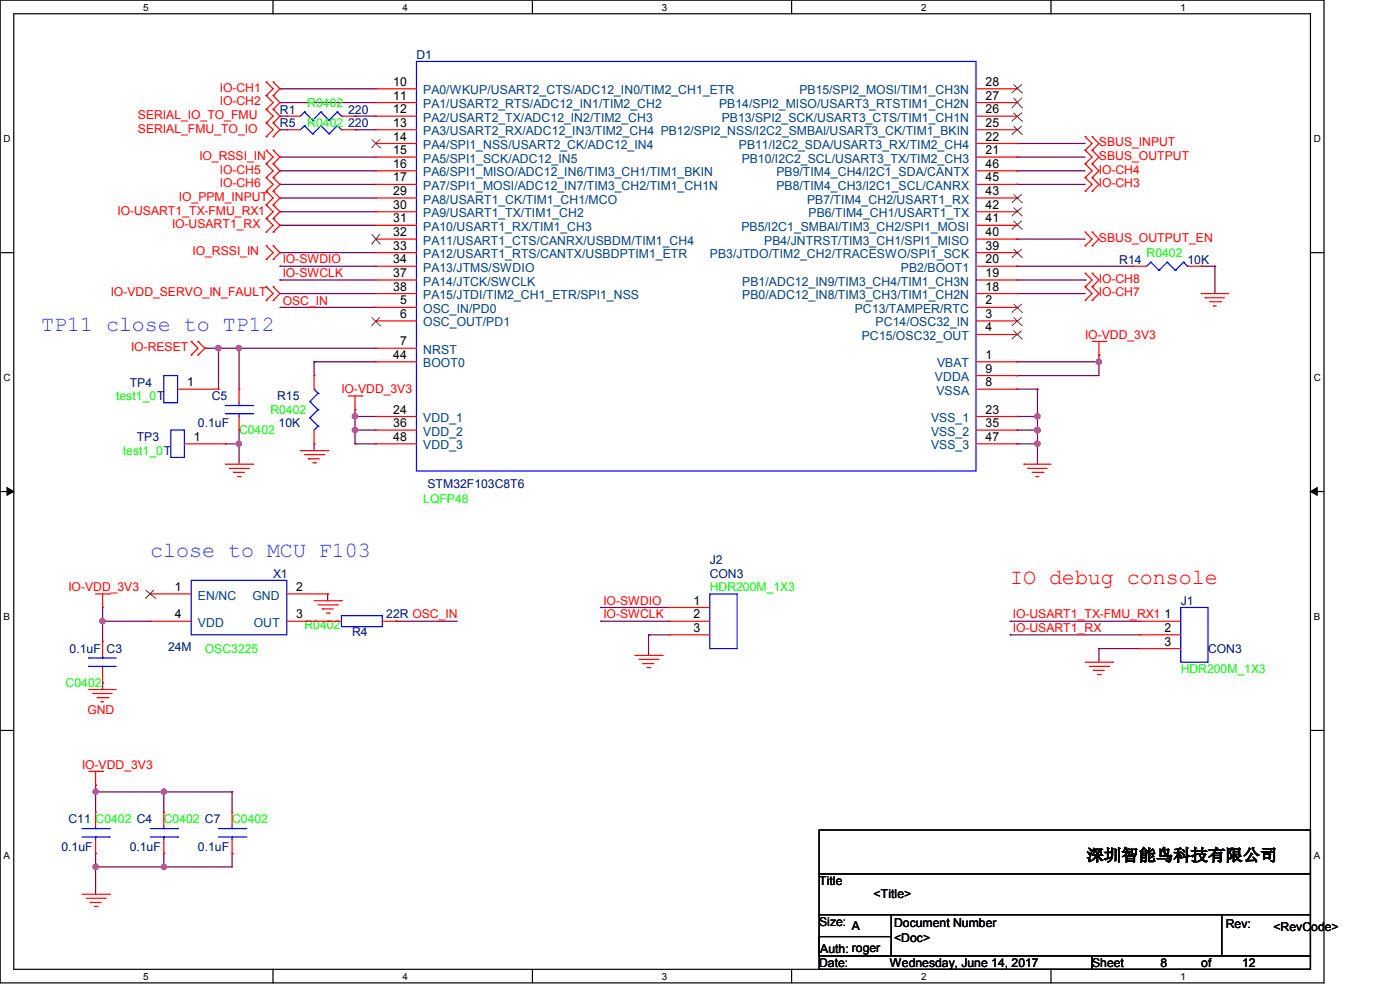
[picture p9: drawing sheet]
<svg xmlns="http://www.w3.org/2000/svg" width="297mm" height="210mm" viewBox="0 0 297 210" stroke-linecap="round" stroke-linejoin="round" font-family="sans-serif">
<path d="M0 0h280.9v208.5h-280.9zM2.9 2.9h275.1v202.7h-275.1z" fill="none" stroke="#000" stroke-width=".25"/>
<g fill="#fff">
<path d="M30.4 .3h1.1v2.4h-1.1z"/>
<path d="M30.4 205.9h1.1v2.3h-1.1z"/>
</g>
<path d="M57.9 0v2.9M57.9 205.6v2.9" fill="none" stroke="#000" stroke-width=".25"/>
<g fill="#fff">
<path d="M85.4 .3h1.1v2.4h-1.1z"/>
<path d="M85.4 205.9h1.1v2.3h-1.1z"/>
</g>
<path d="M112.9 0v2.9M112.9 205.6v2.9" fill="none" stroke="#000" stroke-width=".25"/>
<g fill="#fff">
<path d="M140.4 .3h1.2v2.4h-1.2z"/>
<path d="M140.4 205.9h1.2v2.3h-1.2z"/>
</g>
<path d="M167.9 0v2.9M167.9 205.6v2.9" fill="none" stroke="#000" stroke-width=".25"/>
<g fill="#fff">
<path d="M195.4 .3h1.2v2.4h-1.2z"/>
<path d="M195.4 205.9h1.2v2.3h-1.2z"/>
</g>
<path d="M223 0v2.9M223 205.6v2.9" fill="none" stroke="#000" stroke-width=".25"/>
<g fill="#fff">
<path d="M250.4 .3h1.2v2.4h-1.2z"/>
<path d="M250.4 205.9h1.2v2.3h-1.2z"/>
<path d="M.8 28.2h1.4v2.4h-1.4z"/>
<path d="M278.7 28.2h1.5v2.4h-1.5z"/>
<path d="M.8 78.9h1.4v2.3h-1.4z"/>
<path d="M278.7 78.9h1.5v2.3h-1.5z"/>
</g>
<path d="M0 53.6h2.9M278 53.6h2.9" fill="none" stroke="#000" stroke-width=".25"/>
<g fill="#fff">
<path d="M.8 129.6h1.3v2.3h-1.3z"/>
<path d="M278.7 129.6h1.4v2.3h-1.4z"/>
</g>
<path d="M0 104.3h2.9M278 104.3h2.9" fill="none" stroke="#000" stroke-width=".25"/>
<path d="M1.5 103.4l1.4 .9-1.4 .8zM278 104.3l1.4-.9v1.7z" fill="#000" stroke="#000" stroke-width=".21"/>
<g fill="#fff">
<path d="M.8 180.3h1.3v2.3h-1.3z"/>
<path d="M278.7 180.3h1.4v2.3h-1.4z"/>
</g>
<path d="M0 154.9h2.9M278 154.9h2.9M173.8 176.1h104.2v9.2h-104.2zM173.8 185.3h104.2v8.7h-104.2zM173.8 194h15.3v8.7h-15.3zM173.8 198.7h15.3v4h-15.3zM189.1 194h70.1v8.7h-70.1zM259.2 194h18.8v8.7h-18.8zM173.8 202.7h57.9v2.9h-57.9zM231.7 202.7h46.3v2.9h-46.3z" fill="none" stroke="#000" stroke-width=".25"/>
<g fill="none" stroke="#800040" stroke-width=".25">
<path d="M59.4 18.8h.1M59.4 18.8h20.3M59.4 21.8h.1M59.4 33.3h.1M59.4 24.6h.1M59.4 27.5h.1M59.4 39.1h.1M59.4 36.2h.1M59.4 21.8h20.3M59.4 33.3h20.3M59.4 24.6h1.4M59.4 27.5h1.4"/>
<path d="M59.4 39.1h20.3M59.4 36.2h20.3M75.3 24.6h.1M75.3 27.5h.1M75.3 24.6h4.4M75.3 27.5h4.4M215.7 39.1h.1M215.7 36.2h.1M215.7 33.3h.1M215.7 30.4h.1M215.7 33.3h14.5M215.7 39.1h14.5"/>
<path d="M215.7 36.2h14.5M215.7 30.4h14.5M59.4 42h.1M59.4 53.6h.1M59.4 56.5h.1M59.4 59.4h.1M59.4 44.9h.1M59.4 47.8h.1M59.4 42h20.3M59.4 53.6h20.3M59.4 56.5h20.3M59.4 59.4h20.3"/>
<path d="M59.4 44.9h20.3M59.4 47.8h20.3M215.7 56.5h.1M215.7 50.7h.1M215.7 56.5h24.7M215.7 59.4h14.5M215.7 50.7h14.5M230.2 59.4h.1M254.8 56.5h.1M254.8 56.5h2.9M257.7 56.5h.1M257.7 56.5v5.8"/>
<path d="M43.5 73.9h.1M43.5 73.9h36.2M46.4 73.9h.1M46.4 73.9v8.6M50.7 73.9h.1M50.7 73.9v8.6M59.4 62.3h.1M59.4 62.3h20.3M59.4 65.2h20.3M66.6 76.8h.1M66.6 76.8h13.1M66.6 76.8v2.9"/>
<path d="M79.7 65.2h.1M215.7 79.7h.1M215.7 76.8h.1M215.7 62.3h.1M215.7 62.3h14.5M215.7 76.8h17.4M233.1 76.8h.1M233.1 75.3h.1M233.1 75.3v4.4h-17.4M47.8 94.1h.1M47.8 94.1h2.9M50.7 94.1h.1"/>
<path d="M50.7 91.2h.1M50.7 91.2v7.3M66.6 94.1h.1M66.6 94.1v1.5M75.3 88.3h.1M75.3 91.2h.1M75.3 86.9h.1M75.3 94.1h.1M75.3 94.1h4.4M75.3 88.3h4.4M75.3 91.2h4.4M75.3 86.9v7.2"/>
<path d="M215.7 94.1h.1M215.7 88.3h.1M215.7 91.2h.1M215.7 82.5h.1M215.7 94.1h4.4M215.7 88.3h4.4M215.7 91.2h4.4M215.7 82.5h4.4M220.1 88.3h.1M220.1 94.1h.1M220.1 82.5h.1M220.1 91.2h.1"/>
<path d="M220.1 82.5v16M21.8 131.8h.1M21.8 128.9h.1M21.8 131.8h10.1M21.8 128.9v7.2M69.5 126h.1M69.5 126v1.4M84 131.8h.1M84 131.8h13M127.4 128.9h.1M127.4 131.8h.1M127.4 128.9h14.5"/>
<path d="M127.4 131.8h14.5M137.6 134.7h.1M137.6 134.7h4.3M137.6 134.7v4.3M214.3 134.7h.1M214.3 131.8h.1M214.3 131.8h27.5M214.3 134.7h27.5M233.1 137.6h.1M233.1 137.6v2.9M233.1 137.6h8.7M21.8 144.8h.1"/>
<path d="M21.8 144.8v1.5M20.3 168h.1M20.3 166.5h.1M20.3 166.5v5.8M20.3 168h28.9M34.8 168h.1M34.8 168v4.3M49.2 168h.1M49.2 168v4.3M20.3 183.9h.1M20.3 181h.1M20.3 181v8.7"/>
<path d="M34.8 181h.1M34.8 183.9h.1M34.8 181v2.9M49.2 181h.1M49.2 181v2.9h-28.9"/>
</g>
<g fill="#f0f" stroke="#f0f" stroke-width=".25">
<circle cx="50.7" cy="73.8" r=".55"/>
<circle cx="220.1" cy="91.2" r=".56"/>
<circle cx="220.1" cy="88.3" r=".56"/>
<circle cx="220.1" cy="94.1" r=".56"/>
<circle cx="233.1" cy="76.8" r=".55"/>
<circle cx="46.3" cy="73.8" r=".56"/>
<circle cx="50.7" cy="94.1" r=".55"/>
<circle cx="34.8" cy="167.9" r=".55"/>
<circle cx="20.3" cy="167.9" r=".55"/>
<circle cx="75.3" cy="88.3" r=".56"/>
<circle cx="75.3" cy="91.2" r=".56"/>
<circle cx="20.3" cy="183.9" r=".56"/>
<circle cx="34.7" cy="183.9" r=".56"/>
<circle cx="21.7" cy="131.7" r=".55"/>
</g>
<g fill="none" stroke="#f00" stroke-width=".25">
<path d="M56.5 17.4h.1M56.5 17.4l1.5 1.4-1.5 1.5M58 17.4h.1M58 17.4l1.4 1.4-1.4 1.5M79.7 18.8h.1M79.7 18.8h8.6M207.1 18.8h8.6M215.7 18.8h.1M56.5 20.3h.1M56.5 23.2h.1M56.5 26.1h.1M56.5 29h.1"/>
<path d="M56.5 31.9h.1M56.5 34.8h.1M56.5 37.7h.1M56.5 23.2l1.5 1.4-1.5 1.5M56.5 20.3l1.5 1.5-1.5 1.4M56.5 26.1l1.5 1.4-1.5 1.5M56.5 31.9l1.5 1.4-1.5 1.5M56.5 37.7l1.5 1.4-1.5 1.5M56.5 34.8l1.5 1.4-1.5 1.5M58 20.3h.1M58 26.1h.1M58 23.2h.1"/>
<path d="M58 29h.1M58 34.8h.1M58 31.9h.1M58 37.7h.1M58 23.2l1.4 1.4-1.4 1.5M58 20.3l1.4 1.5-1.4 1.4M58 26.1l1.4 1.4-1.4 1.5M58 31.9l1.4 1.4-1.4 1.5M58 37.7l1.4 1.4-1.4 1.5M58 34.8l1.4 1.4-1.4 1.5M60.8 24.6h.1M60.8 27.5h.1"/>
<path d="M60.8 24.6h2.9M60.8 27.5h2.9M72.4 24.6h2.9M72.4 27.5h2.9M75.3 24.6h.1M75.3 27.5h.1M79.7 21.8h.1M79.7 24.6h.1M79.7 27.5h.1M79.7 30.4h.1M79.7 33.3h.1M79.7 36.2h.1"/>
<path d="M79.7 39.1h.1M79.7 24.6h8.6M79.7 27.5h8.6M79.7 21.8h8.6M79.7 30.4h8.6M79.7 33.3h8.6M79.7 36.2h8.6M79.7 39.1h8.6M207.1 24.6h8.6M207.1 27.5h8.6M207.1 21.8h8.6M207.1 30.4h8.6"/>
<path d="M207.1 33.3h8.6M207.1 36.2h8.6M207.1 39.1h8.6M215.7 33.3h.1M215.7 30.4h.1M215.7 27.5h.1M215.7 24.6h.1M215.7 21.8h.1M215.7 39.1h.1M215.7 36.2h.1M230.2 37.7h.1M230.2 34.8h.1"/>
<path d="M230.2 31.9h.1M230.2 29h.1M230.2 34.8l1.5 1.4-1.5 1.5M230.2 37.7l1.5 1.4-1.5 1.5M230.2 31.9l1.5 1.4-1.5 1.5M230.2 29l1.5 1.4-1.5 1.5M231.7 37.7h.1M231.7 34.8h.1M231.7 31.9h.1M231.7 29h.1M231.7 34.8l1.4 1.4-1.4 1.5M231.7 37.7l1.4 1.4-1.4 1.5"/>
<path d="M231.7 31.9l1.4 1.4-1.4 1.5M231.7 29l1.4 1.4-1.4 1.5M56.5 52.2h.1M56.5 55h.1M56.5 40.6h.1M56.5 43.5h.1M56.5 46.4h.1M56.5 49.2h.1M56.5 52.2l1.5 1.4-1.5 1.4M56.5 40.6l1.5 1.4-1.5 1.5M56.5 43.5l1.5 1.4-1.5 1.5M56.5 46.4l1.5 1.4-1.5 1.4"/>
<path d="M58 55h.1M58 52.2h.1M58 43.5h.1M58 40.6h.1M58 46.4h.1M58 49.2h.1M58 52.2l1.4 1.4-1.4 1.4M58 40.6l1.4 1.4-1.4 1.5M58 43.5l1.4 1.4-1.4 1.5M58 46.4l1.4 1.4-1.4 1.4M79.7 42h.1M79.7 44.9h.1"/>
<path d="M79.7 47.8h.1M79.7 50.7h.1M79.7 53.6h.1M79.7 56.5h.1M79.7 59.4h.1M79.7 56.5h8.6M79.7 59.4h8.6M79.7 42h8.6M79.7 44.9h8.6M79.7 47.8h8.6M79.7 50.7h8.6M79.7 53.6h8.6"/>
<path d="M207.1 56.5h8.6M207.1 59.4h8.6M207.1 42h8.6M207.1 44.9h8.6M207.1 47.8h8.6M207.1 50.7h8.6M207.1 53.6h8.6M215.7 59.4h.1M215.7 56.5h.1M215.7 53.6h.1M215.7 50.7h.1M215.7 47.8h.1"/>
<path d="M215.7 44.9h.1M215.7 42h.1M230.2 52.2h.1M230.2 49.2h.1M230.2 40.6h.1M230.2 58h.1M230.2 49.2l1.5 1.5-1.5 1.5M230.2 58l1.5 1.4-1.5 1.4M231.7 52.2h.1M231.7 49.2h.1M231.7 40.6h.1M231.7 58h.1"/>
<path d="M231.7 49.2l1.4 1.5-1.4 1.5M231.7 58l1.4 1.4-1.4 1.4M240.4 56.5h.1M240.4 56.5h2.8M251.9 56.5h2.9M254.8 56.5h.1M40.6 72.4h.1M40.6 75.3h.1M40.6 72.4l1.4 1.5-1.4 1.4M42 75.3h.1M42 72.4h.1M42 72.4l1.5 1.5-1.5 1.4"/>
<path d="M56.5 60.8h.1M56.5 63.7h.1M56.5 60.8l1.5 1.5-1.5 1.4M58 63.7h.1M58 60.8h.1M58 60.8l1.4 1.5-1.4 1.4M66.6 79.7h.1M66.6 79.7v2.8M79.7 65.2h.1M79.7 68.1h.1M79.7 73.9h.1M79.7 62.3h.1"/>
<path d="M79.7 76.8h.1M79.7 62.3h8.6M79.7 76.8h8.6M79.7 65.2h8.6M79.7 68.1h8.6M79.7 73.9h8.6M207.1 62.3h8.6M207.1 76.8h8.6M207.1 65.2h8.6M207.1 68.1h8.6M207.1 71h8.6M207.1 79.7h8.6"/>
<path d="M215.7 76.8h.1M215.7 65.2h.1M215.7 68.1h.1M215.7 71h.1M215.7 79.7h.1M215.7 62.3h.1M230.2 63.7h.1M230.2 60.8h.1M230.2 60.8l1.5 1.5-1.5 1.4M231.7 63.7h.1M231.7 60.8h.1M231.7 72.4h2.9"/>
<path d="M231.7 60.8l1.4 1.5-1.4 1.4M233.1 75.3h.1M233.1 72.4v2.9M234.6 72.4h.1M254.8 62.3h.1M254.8 62.3h5.8M255.7 63.2h.1M255.7 63.2h4.1M256.6 64h2.3M257.4 64.9h.1M257.4 64.9h.6M258.9 64h.1"/>
<path d="M37.7 82.5h8.7M39.1 94.1h8.7M46.4 82.5h.1M47.8 94.1h.1M47.8 98.5h5.8M48.7 99.4h4M50.7 82.5h.1M50.7 91.2h.1M50.7 82.5v2.9M50.7 88.3v2.9M52.7 99.4h.1M53.6 98.5h.1"/>
<path d="M63.7 95.6h5.8M64.6 96.4h4.1M65.4 97.3h.1M65.4 97.3h2.4M66.3 98.2h.6M66.6 94.1h.1M66.6 91.2v2.9M66.9 98.2h.1M68.7 96.4h.1M69.5 95.6h.1M73.9 84h2.9M75.3 86.9h.1"/>
<path d="M75.3 84v2.9M76.8 84h.1M79.7 88.3h.1M79.7 91.2h.1M79.7 94.1h.1M79.7 94.1h8.6M79.7 88.3h8.6M79.7 91.2h8.6M207.1 82.5h8.6M207.1 94.1h8.6M207.1 88.3h8.6M207.1 91.2h8.6"/>
<path d="M215.7 82.5h.1M215.7 88.3h.1M215.7 91.2h.1M215.7 94.1h.1M217.2 98.5h.1M217.2 98.5h5.8M218.1 99.4h.1M218.1 99.4h4M49.5 100.2h.1M49.5 100.2h2.4M50.4 101.1h.6M51 101.1h.1"/>
<path d="M218.9 100.2h2.3M219.8 101.1h.1M219.8 101.1h.6M221.2 100.2h.1M20.3 126h2.9M21.8 128.9h.1M21.8 136.1h.1M21.8 126v2.9M21.8 136.1v2.9M23.2 126h.1M31.9 126h.1M31.9 131.8h.1"/>
<path d="M31.9 126h8.7M31.9 131.8h8.7M60.8 126h8.7M60.8 131.8h11.6M66.6 127.4h5.8M67.5 128.3h4M68.4 129.2h.1M68.4 129.2h2.3M69.2 130h.6M69.5 131.8h.1M69.5 126h.1M69.8 130h.1"/>
<path d="M71.5 128.3h.1M72.4 127.4h.1M81.1 131.8h2.9M84 131.8h.1M134.7 139h5.8M135.6 139.9h4M139.6 139.9h.1M140.5 139h.1M141.9 128.9h.1M141.9 131.8h.1M141.9 134.7h.1M141.9 128.9h8.7"/>
<path d="M141.9 131.8h8.7M141.9 134.7h8.7M241.8 131.8h.1M241.8 134.7h.1M241.8 137.6h.1M241.8 131.8h8.7M241.8 134.7h8.7M241.8 137.6h8.7M18.8 146.3h.1M18.8 146.3h5.8M19.7 147.1h.1M19.7 147.1h4"/>
<path d="M20.6 148h2.3M21.5 148.8h.1M21.5 148.8h.5M21.8 144.8h.1M21.8 141.9v2.9M22.9 148h.1M136.4 140.8h.1M136.4 140.8h2.3M137.3 141.6h.5M137.8 141.6h.1M230.2 140.5h5.8M231.1 141.4h4.1"/>
<path d="M231.9 142.2h.1M231.9 142.2h2.4M232.8 143.1h.6M233.4 143.1h.1M235.2 141.4h.1M236 140.5h.1M18.8 163.6h3M20.3 166.5h.1M20.3 172.3h.1M20.3 163.6v2.9M20.3 172.3v2.9M20.3 178.1v2.9"/>
<path d="M21.8 163.6h.1M34.8 172.3h.1M34.8 172.3v2.9M34.8 178.1v2.9M49.2 172.3h.1M49.2 172.3v2.9M49.2 178.1v2.9M17.4 189.7h5.8M18.3 190.5h4M19.1 191.4h.1M19.1 191.4h2.4M20 192.3h.6"/>
<path d="M20.3 181h.1M20.6 192.3h.1M22.3 190.5h.1M23.2 189.7h.1M34.8 181h.1M49.2 181h.1"/>
</g>
<g fill="none" stroke="#00f" stroke-width=".25">
<path d="M88.3 13h118.8v86.9h-118.8zM64.6 23.7h.1M64.6 26.7h.1M64.6 23.7l-.9 .9M64.6 23.7l1.7 1.8M64.6 26.7l-.9 .8M64.6 26.7l1.7 1.7M66.3 25.5h.1M66.3 28.4h.1M68.1 23.7h.1M68.1 26.7h.1M68.1 23.7l-1.8 1.8"/>
<path d="M68.1 23.7l1.7 1.8M68.1 26.7l-1.8 1.7M68.1 26.7l1.7 1.7M69.8 25.5h.1M69.8 28.4h.1M71.5 23.7h.1M71.5 26.7h.1M71.5 23.7l-1.7 1.8M71.5 23.7l.9 .9M71.5 26.7l-1.7 1.7M71.5 26.7l.9 .8M72.4 24.6h.1"/>
<path d="M72.4 27.5h.1M244.1 55.6h.1M244.1 55.6l-.9 .9M244.1 55.6l1.8 1.8M245.9 57.4h.1M247.6 55.6h.1M247.6 55.6l-1.7 1.8M247.6 55.6l1.7 1.8M249.3 57.4h.1M251.1 55.6h.1M251.1 55.6l-1.8 1.8M251.1 55.6l.8 .9"/>
<path d="M251.9 56.5h.1M34.8 79.7h2.9v5.7h-2.9zM36.2 91.2h2.9v5.8h-2.9zM47.8 86h5.8M47.8 87.8h5.8M50.7 87.8h.1M50.7 86h.1M50.7 85.4v.6M50.7 87.8v.5M53.6 86h.1M53.6 87.8h.1M65.7 88.6h.1"/>
<path d="M65.7 85.2h.1M65.7 88.6l1.8 1.8M65.7 85.2l1.8 1.7M66.6 82.5h.1M66.6 82.5l.9 .9M67.5 90.4h.1M67.5 86.9h.1M67.5 83.4h.1M67.5 90.4l-.9 .8M67.5 86.9l-1.8 1.7M67.5 83.4l-1.8 1.8M18.8 139.6h.1"/>
<path d="M18.8 139.6h5.8M21.8 139.6h.1M21.8 139v.6M40.6 123.1h20.2v11.6h-20.2zM72.4 130.6h8.7v2.3h-8.7zM150.6 126h5.8v11.6h-5.8zM250.5 128.9h5.8v11.6h-5.8zM18.8 141.4h.1M18.8 141.4h5.8M21.8 141.4h.1M21.8 141.4v.5M17.4 175.8h5.8"/>
<path d="M17.4 177.5h5.8M20.3 177.5h.1M20.3 175.8h.1M20.3 175.2v.6M20.3 177.5v.6M23.2 175.8h.1M23.2 177.5h.1M31.9 175.8h5.8M31.9 177.5h5.8M34.8 177.5h.1M34.8 175.8h.1M34.8 175.2v.6"/>
<path d="M34.8 177.5v.6M37.7 175.8h.1M37.7 177.5h.1M46.4 175.8h5.8M46.4 177.5h5.8M49.2 177.5h.1M49.2 175.8h.1M49.2 175.2v.6M49.2 177.5v.6M52.2 175.8h.1M52.2 177.5h.1"/>
</g>
<g fill="none" stroke="#804000" stroke-width=".21">
<path d="M214.7 19.7h.1M215 17.9l1.8 1.8M216.8 19.7h.1M216.8 17.9l-2.1 1.8M78.8 31.3h.1M78.8 29.6l1.8 1.7M80.6 31.3h.1M80.6 29.6l-1.8 1.7M214.7 28.5h.1M214.7 25.7h.1M214.7 22.9h.1M215 26.7l1.8 1.8"/>
<path d="M215 23.9l1.8 1.8M215 20.7l1.8 2.2M216.8 28.5h.1M216.8 25.7h.1M216.8 22.9h.1M216.8 26.7l-2.1 1.8M216.8 23.9l-2.1 1.8M216.8 20.7l-2.1 2.2M78.8 51.8h.1M78.8 49.7l1.8 2.1M80.6 51.8h.1M80.6 49.7l-1.8 2.1"/>
<path d="M214.7 54.6h.1M214.7 48.6h.1M214.7 45.8h.1M214.7 43h.1M215 52.8l1.8 1.8M215 46.8l1.8 1.8M215 44l1.8 1.8M215 41.2l1.8 1.8M216.8 54.6h.1M216.8 48.6h.1M216.8 45.8h.1M216.8 43h.1"/>
<path d="M216.8 52.8l-2.1 1.8M216.8 46.8l-2.1 1.8M216.8 44l-2.1 1.8M216.8 41.2l-2.1 1.8M78.8 69.1h.1M78.8 67.3l1.8 1.8M80.6 69.1h.1M80.6 67.3l-1.8 1.8M214.7 66.2h.1M214.7 69.1h.1M214.7 71.9h.1M215 64.5l1.8 1.7"/>
<path d="M215 67.3l1.8 1.8M215 70.1l1.8 1.8M216.8 66.2h.1M216.8 69.1h.1M216.8 71.9h.1M216.8 64.5l-2.1 1.7M216.8 67.3l-2.1 1.8M216.8 70.1l-2.1 1.8M30.9 126.9h.1M30.9 125.2l2.1 1.7M32.6 125.2l-1.7 1.7M33 126.9h.1"/>
</g>
<g font-size="4.6" fill="#8000ff">
<text x="8.7" y="70.3">TP11 close to TP12</text>
<text x="31.9" y="118.1">close to MCU F103</text>
</g>
<text font-size="4.6" fill="#f00" x="214.3" y="123.9">IO debug console</text>
<text font-size="3.5" x="230.5" y="182.6">深圳智能鸟科技有限公司</text>
<g font-size="2.6" fill="#000080">
<text x="88.3" y="12.5">D1</text>
<text x="59.4" y="24.1">R1</text>
<text x="59.4" y="27">R5</text>
<text x="73.9" y="24.1">220</text>
<text x="73.9" y="27">220</text>
<text x="237.4" y="55.9">R14</text>
<text x="251.9" y="55.9">10K</text>
<text x="27.5" y="82">TP4</text>
<text x="44.9" y="84.9">C5</text>
<text x="58.8" y="84.9">R15</text>
<text x="29" y="93.6">TP3</text>
<text x="42" y="90.7">0.1uF</text>
<text x="59.1" y="90.7">10K</text>
<text x="90.7" y="103.4">STM32F103C8T6</text>
<text x="150.6" y="119.6">J2</text>
<text x="58" y="122.5">X1</text>
<text x="150.6" y="122.5">CON3</text>
<text x="82" y="131.2">22R OSC_IN</text>
<text x="250.5" y="128.3">J1</text>
<text x="74.7" y="135">R4</text>
<text x="14.8" y="138.4">0.1uF</text>
<text x="22.6" y="138.4">C3</text>
<text x="35.6" y="138.2">24M</text>
<text x="256.3" y="138.4">CON3</text>
<text x="14.5" y="174.6">C11 C0402 C4</text>
<text x="13" y="180.4">0.1uF</text>
<text x="27.5" y="180.4">0.1uF</text>
<text x="42" y="180.4">0.1uF</text>
</g>
<g font-size="2.6" fill="#f00">
<text x="46.7" y="19.4">IO-CH1</text>
<text x="46.7" y="22.4">IO-CH2</text>
<text x="29.3" y="25.2">SERIAL_IO_TO_FMU</text>
<text x="29.3" y="28.1">SERIAL_FMU_TO_IO</text>
<text x="42.3" y="33.9">IO_RSSI_IN</text>
<text x="233.1" y="33.9">SBUS_OUTPUT</text>
<text x="233.1" y="31">SBUS_INPUT</text>
<text x="46.7" y="39.7">IO-CH6</text>
<text x="46.7" y="36.8">IO-CH5</text>
<text x="233.1" y="36.8">IO-CH4</text>
<text x="233.1" y="39.7">IO-CH3</text>
<text x="24.9" y="45.5">IO-USART1_TX-FMU_RX1</text>
<text x="38" y="42.6">IO_PPM_INPUT</text>
<text x="36.5" y="48.4">IO-USART1_RX</text>
<text x="233.1" y="51.3">SBUS_OUTPUT_EN</text>
<text x="40.9" y="54.2">IO_RSSI_IN</text>
<text x="60" y="55.9">IO-SWDIO</text>
<text x="60" y="58.8">IO-SWCLK</text>
<text x="233.1" y="60">IO-CH8</text>
<text x="23.5" y="62.9">IO-VDD_SERVO_IN_FAULT</text>
<text x="60" y="64.6">OSC_IN</text>
<text x="233.1" y="62.9">IO-CH7</text>
<text x="230.2" y="71.8">IO-VDD_3V3</text>
<text x="27.8" y="74.5">IO-RESET</text>
<text x="72.4" y="83.4">IO-VDD_3V3</text>
<text x="14.5" y="125.4">IO-VDD_3V3</text>
<text x="128" y="128.3">IO-SWDIO</text>
<text x="128" y="131.2">IO-SWCLK</text>
<text x="214.9" y="131.2">IO-USART1_TX-FMU_RX1</text>
<text x="214.9" y="134.1">IO-USART1_RX</text>
<text x="18.5" y="151.5">GND</text>
<text x="17.4" y="163.1">IO-VDD_3V3</text>
</g>
<g font-size="2.6" fill="#0f0">
<text x="65.2" y="22.6">R0402</text>
<text x="65.2" y="27">R0402</text>
<text x="243.2" y="54.5">R0402</text>
<text x="24.6" y="84.9">test1_0T</text>
<text x="57.4" y="87.8">R0402</text>
<text x="50.7" y="92.1">C0402</text>
<text x="26.1" y="96.5">test1_0T</text>
<text x="89.8" y="106.6">LQFP48</text>
<text x="150.6" y="125.4">HDR200M_1X3</text>
<text x="64.6" y="133.5">R0402</text>
<text x="43.5" y="138.4">OSC3225</text>
<text x="250.5" y="142.8">HDR200M_1X3</text>
<text x="13.9" y="145.7">C0402</text>
<text x="34.8" y="174.6">C0402 C7</text>
<text x="49.2" y="174.6">C0402</text>
</g>
<g font-size="2.6">
<text x="83.4" y="18.2">10</text>
<text x="83.4" y="21.1">11</text>
<text x="209.1" y="21.1">27</text>
<text x="209.1" y="18.2">28</text>
<text x="83.4" y="24">12</text>
<text x="83.4" y="26.9">13</text>
<text x="83.4" y="29.8">14</text>
<text x="209.1" y="29.8">22</text>
<text x="209.1" y="26.9">25</text>
<text x="209.1" y="24">26</text>
<text x="83.4" y="32.7">15</text>
<text x="83.4" y="35.6">16</text>
<text x="209.1" y="32.7">21</text>
<text x="209.1" y="35.6">46</text>
<text x="83.4" y="38.5">17</text>
<text x="83.4" y="41.4">29</text>
<text x="209.1" y="41.4">43</text>
<text x="209.1" y="38.5">45</text>
<text x="83.4" y="44.3">30</text>
<text x="83.4" y="47.2">31</text>
<text x="209.1" y="47.2">41</text>
<text x="209.1" y="44.3">42</text>
<text x="83.4" y="50.1">32</text>
<text x="83.4" y="53">33</text>
<text x="209.1" y="53">39</text>
<text x="209.1" y="50.1">40</text>
<text x="83.4" y="55.8">34</text>
<text x="83.4" y="58.8">37</text>
<text x="209.1" y="58.8">19</text>
<text x="209.1" y="55.8">20</text>
<text x="83.4" y="61.6">38</text>
<text x="84.9" y="64.6">5</text>
<text x="209.1" y="64.6">2</text>
<text x="209.1" y="61.6">18</text>
<text x="84.9" y="67.4">6</text>
<text x="209.1" y="67.4">3</text>
<text x="209.1" y="70.3">4</text>
<text x="83.4" y="76.1">44</text>
<text x="84.9" y="73.2">7</text>
<text x="209.1" y="76.1">1</text>
<text x="39.7" y="81.9">1</text>
<text x="209.1" y="81.9">8</text>
<text x="209.1" y="79">9</text>
<text x="83.4" y="87.7">24</text>
<text x="209.1" y="87.7">23</text>
<text x="41.1" y="93.5">1</text>
<text x="83.4" y="90.6">36</text>
<text x="83.4" y="93.5">48</text>
<text x="209.1" y="90.6">35</text>
<text x="209.1" y="93.5">47</text>
<text x="37.1" y="125.3">1</text>
<text x="62.9" y="125.3">2</text>
<text x="37.1" y="131.1">4</text>
<text x="62.9" y="131.1">3</text>
<text x="147.1" y="128.2">1</text>
<text x="147.1" y="131.1">2</text>
<text x="247" y="131.1">1</text>
<text x="147.1" y="134">3</text>
<text x="247" y="134">2</text>
<text x="247" y="136.9">3</text>
<text x="173.8" y="187.7">Title</text>
<text x="185.3" y="190.6">&lt;Title&gt;</text>
<text x="173.8" y="196.3">Size:</text>
<text x="180.7" y="197.2">A</text>
<text x="189.7" y="196.6">Document Number</text>
<text x="260" y="196.9">Rev:</text>
<text x="270.2" y="197.5">&lt;RevCode&gt;</text>
<text x="174" y="202.1">Auth: roger</text>
<text x="189.7" y="199.8">&lt;Doc&gt;</text>
<text x="173.8" y="205.1">Date:</text>
<text x="188.8" y="205.1">Wednesday, June 14, 2017</text>
<text x="231.7" y="205.1">Sheet</text>
<text x="246.2" y="205.1">8</text>
<text x="254.8" y="205.1">of</text>
<text x="263.5" y="205.1">12</text>
</g>
<g font-size="2.6" fill="#004080">
<text x="89.8" y="20">PA0/WKUP/USART2_CTS/ADC12_IN0/TIM2_CH1_ETR</text>
<text x="89.8" y="22.9">PA1/USART2_RTS/ADC12_IN1/TIM2_CH2</text>
<text x="152.6" y="22.9">PB14/SPI2_MISO/USART3_RTSTIM1_CH2N</text>
<text x="169.6" y="20">PB15/SPI2_MOSI/TIM1_CH3N</text>
<text x="89.8" y="25.8">PA2/USART2_TX/ADC12_IN2/TIM2_CH3</text>
<text x="89.8" y="28.7">PA3/USART2_RX/ADC12_IN3/TIM2_CH4 PB12/SPI2_NSS/I2C2_SMBAl/USART3_CK/TIM1_BKIN</text>
<text x="153.1" y="25.8">PB13/SPI2_SCK/USART3_CTS/TIM1_CH1N</text>
<text x="89.8" y="31.6">PA4/SPI1_NSS/USART2_CK/ADC12_IN4</text>
<text x="89.8" y="34.5">PA5/SPI1_SCK/ADC12_IN5</text>
<text x="156.8" y="31.6">PB11/I2C2_SDA/USART3_RX/TIM2_CH4</text>
<text x="157.3" y="34.5">PB10/I2C2_SCL/USART3_TX/TIM2_CH3</text>
<text x="89.8" y="37.4">PA6/SPI1_MISO/ADC12_IN6/TIM3_CH1/TIM1_BKIN</text>
<text x="89.8" y="40.3">PA7/SPI1_MOSI/ADC12_IN7/TIM3_CH2/TIM1_CH1N</text>
<text x="164.7" y="40.3">PB8/TIM4_CH3/I2C1_SCL/CANRX</text>
<text x="164.7" y="37.4">PB9/TIM4_CH4/I2C1_SDA/CANTX</text>
<text x="89.8" y="43.2">PA8/USART1_CK/TIM1_CH1/MCO</text>
<text x="89.8" y="46.1">PA9/USART1_TX/TIM1_CH2</text>
<text x="171.2" y="43.2">PB7/TIM4_CH2/USART1_RX</text>
<text x="171.5" y="46.1">PB6/TIM4_CH1/USART1_TX</text>
<text x="89.8" y="49">PA10/USART1_RX/TIM1_CH3</text>
<text x="89.8" y="51.9">PA11/USART1_CTS/CANRX/USBDM/TIM1_CH4</text>
<text x="157.3" y="49">PB5/I2C1_SMBAl/TIM3_CH2/SPI1_MOSI</text>
<text x="162.1" y="51.9">PB4/JNTRST/TIM3_CH1/SPI1_MISO</text>
<text x="89.8" y="54.8">PA12/USART1_RTS/CANTX/USBDPTIM1_ETR</text>
<text x="89.8" y="57.7">PA13/JTMS/SWDIO</text>
<text x="150.6" y="54.8">PB3/JTDO/TIM2_CH2/TRACESWO/SPI1_SCK</text>
<text x="191.1" y="57.7">PB2/BOOT1</text>
<text x="89.8" y="60.6">PA14/JTCK/SWCLK</text>
<text x="89.8" y="63.5">PA15/JTDI/TIM2_CH1_ETR/SPI1_NSS</text>
<text x="157.5" y="63.5">PB0/ADC12_IN8/TIM3_CH3/TIM1_CH2N</text>
<text x="157.5" y="60.6">PB1/ADC12_IN9/TIM3_CH4/TIM1_CH3N</text>
<text x="89.8" y="66.4">OSC_IN/PD0</text>
<text x="89.8" y="69.3">OSC_OUT/PD1</text>
<text x="181.4" y="66.4">PC13/TAMPER/RTC</text>
<text x="185.8" y="69.3">PC14/OSC32_IN</text>
<text x="89.8" y="75.1">NRST</text>
<text x="89.8" y="77.9">BOOT0</text>
<text x="182.8" y="72.1">PC15/OSC32_OUT</text>
<text x="198.8" y="77.9">VBAT</text>
<text x="198.3" y="80.9">VDDA</text>
<text x="198.7" y="83.7">VSSA</text>
<text x="89.8" y="89.5">VDD_1</text>
<text x="197.5" y="89.5">VSS_1</text>
<text x="89.8" y="92.4">VDD_2</text>
<text x="89.8" y="95.3">VDD_3</text>
<text x="197.5" y="92.4">VSS_2</text>
<text x="197.5" y="95.3">VSS_3</text>
<text x="42" y="127.2">EN/NC</text>
<text x="53.6" y="127.2">GND</text>
<text x="42" y="133">VDD</text>
<text x="53.8" y="133">OUT</text>
</g>
<g font-size="2.1">
<text x="30.4" y="2.2">5</text>
<text x="85.4" y="2.2">4</text>
<text x="140.4" y="2.2">3</text>
<text x="195.4" y="2.2">2</text>
<text x="250.5" y="2.2">1</text>
<text x=".8" y="30.1">D</text>
<text x="278.7" y="30.1">D</text>
<text x=".8" y="80.8">C</text>
<text x="278.7" y="80.8">C</text>
<text x=".8" y="131.5">B</text>
<text x="278.7" y="131.5">B</text>
<text x=".8" y="182.2">A</text>
<text x="278.7" y="182.2">A</text>
<text x="30.4" y="207.8">5</text>
<text x="85.4" y="207.8">4</text>
<text x="140.4" y="207.8">3</text>
<text x="195.4" y="207.8">2</text>
<text x="250.5" y="207.8">1</text>
</g>
</svg>
